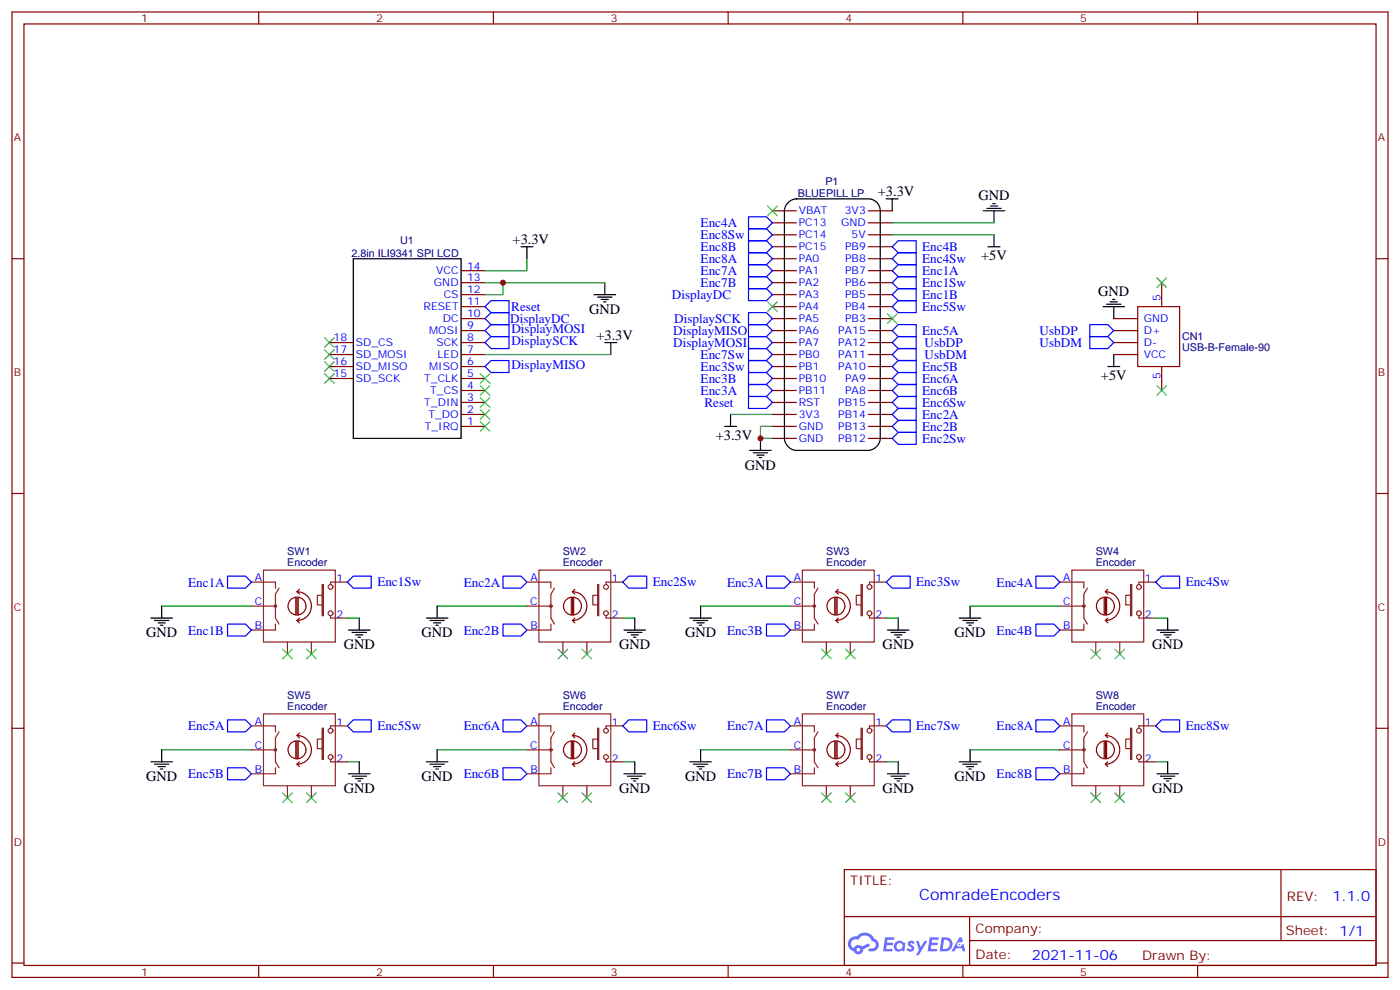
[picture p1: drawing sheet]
<svg xmlns="http://www.w3.org/2000/svg" width="412mm" height="292mm" viewBox="0 0 412 292" stroke-linecap="round" stroke-linejoin="round" font-family="sans-serif">
<g fill="none" stroke="#870000" stroke-width=".35">
<path d="M3.5 3.5h405.4v284.4h-405.4zM7.1 7.1h398.2v277.2h-398.2zM76.2 3.5v3.6M145.3 3.5v3.6M214.5 3.5v3.6M283.6 3.5v3.6M352.8 3.5v3.6M3.5 76.2h3.6M405.3 76.2h3.6M3.5 145.3h3.6M405.3 145.3h3.6M3.5 214.5h3.6"/>
<path d="M405.3 214.5h3.6M248.7 256.1h156.6v28.2h-156.6zM377.3 256.1v20.9M248.7 270h156.5M285.6 277h119.6M285.6 270v14.1M3.5 283.6h3.6M76.2 284.3v3.6M145.3 284.3v3.6M214.5 284.3v3.6M283.6 284.3v3.6M352.8 284.3v3.6"/>
<path d="M405.3 283.6h3.6"/>
</g>
<g fill="#5487ff">
<path d="M267.7 277.3a1.22 1.22 0 0 1 1.7 .3l-.4 .5a.47 .47 0 0 0-.3-.4 .47 .47 0 0 0-.5 .2l.1 .3a1.14 1.14 0 0 1 .8 1.7 1.14 1.14 0 0 1-1.9 0l-.2-.2 .5-.5 .7 .4a.29 .29 0 0 0 .3-.3 .29 .29 0 0 0-.2-.3 1.04 1.04 0 0 1-.6-1.7z"/>
<path d="M260.7 276h2.4l.3 .2-.2 .5-1.8 .1-.1 .8h1.5l.3 .4-.3 .4h-1.6l-.2 1.1h1.7l.2 .3-.2 .3-2.6 .1z"/>
<path d="M273.8 276h2.4l.3 .2-.1 .5-1.8 .1-.2 .8h1.6l.3 .4-.4 .4h-1.6l-.1 1.1h1.7l.2 .3-.2 .3-2.6 .1z"/>
<path d="M282.6 276.1h.7l.3 1.2-.6 .3a.69 .69 0 0 0-1 .3 .69 .69 0 0 0 .4 1 .69 .69 0 0 0 .9-.7l.5-.2 .6 2.2h-.8l-.2-.9h-1.8l-.5 .9h-.8z"/>
<path d="M269.8 277.1h.8l.6 1.8 1.1-1.8h.9l-2.6 4.2h-.8l.9-1.5z"/>
<path d="M277.4 276.1l-.6 4.1h1.3a2.11 2.11 0 0 0 2.5-2.1 2.11 2.11 0 0 0-2.5-2zM278.1 276.8a1.39 1.39 0 0 1 1.7 1.4 1.39 1.39 0 0 1-1.8 1.3h-.3z"/>
<path d="M263.7 277.7a1.54 1.54 0 0 0-.1 2.1 1.54 1.54 0 0 0 2.2 .2l.6 .2 .3-2.3-.2-.2-.4-.1a1.49 1.49 0 0 0-2.4 .1zM264 278.7a.94 .94 0 0 1 1.8 0 .94 .94 0 0 1-1.8 0z"/>
<path d="M250.4 276.4a2.18 2.18 0 0 0 1.1 3.7 1.44 1.44 0 0 0 1.6 1 1.44 1.44 0 0 0 1.2-1.5l2-1-.5-.8-1.9 1a1.47 1.47 0 0 0-2.4 .4 1.39 1.39 0 0 1-.7-1.9 1.39 1.39 0 0 1 2-.5 2.12 2.12 0 0 1 2.2-1.3 2.12 2.12 0 0 1 1.9 1.7 1.14 1.14 0 0 1 1.1 1.4 1.14 1.14 0 0 1-1.7 .8 .43 .43 0 0 0-.5 .3 .43 .43 0 0 0 .4 .5 1.98 1.98 0 0 0 2.5-1.2 1.98 1.98 0 0 0-1.2-2.5 3.1 3.1 0 0 0-5.3-.7l-.9 .1zM252.3 279.7a.55 .55 0 0 1 1.1 0 .55 .55 0 0 1-1.1 0z"/>
<circle cx="282.6" cy="278.1" r=".26"/>
</g>
<g fill="none" stroke="#870000" stroke-width=".35">
<path d="M135.8 79.7h7.1M227.5 79.7h7.1M227.5 62.1h7.1M227.5 65.6h7.1M227.5 69.1h7.1M227.5 72.7h7.1M227.5 76.2h7.1M255.8 79.7h7M255.8 62.1h7M255.8 65.6h7M255.8 69.1h7M255.8 72.7h7"/>
<path d="M255.8 76.2h7M135.8 97.4h7.1M135.8 93.8h7.1M135.8 90.3h7.1M135.8 86.8h7.1M135.8 83.3h7.1M227.5 97.4h7.1M227.5 93.8h7.1M227.5 90.3h7.1M227.5 86.8h7.1M227.5 83.3h7.1M255.8 97.4h7"/>
<path d="M255.8 93.8h7M255.8 90.3h7M255.8 86.8h7M255.8 83.3h7M328.1 97.4h7M328.1 93.8h7M335.1 90.3h12.4v17.7h-12.4zM342.2 83.3v7M97 111.5h7.1M97 108h7.1M97 104.4h7.1M97 100.9h7.1"/>
<path d="M135.8 118.5h7.1M135.8 115h7.1M135.8 111.5h7.1M135.8 108h7.1M135.8 104.4h7.1M135.8 100.9h7.1M227.5 118.5h7.1M227.5 115h7.1M227.5 111.5h7.1M227.5 108h7.1M227.5 104.4h7.1M227.5 100.9h7.1"/>
<path d="M255.8 118.5h7M255.8 115h7M255.8 111.5h7M255.8 108h7M255.8 104.4h7M255.8 100.9h7M328.1 104.4h7M328.1 100.9h7M342.2 108v7M135.8 125.6h7.1M135.8 122.1h7.1M227.5 125.6h7.1"/>
<path d="M227.5 122.1h7.1M227.5 129.1h7.1M255.8 125.6h7M255.8 122.1h7M255.8 129.1h7"/>
</g>
<g fill="none" stroke="#000" stroke-width=".35">
<path d="M232.2 59.6a3.6 3.6 0 0 1 2.4-1h21.2a3.5 3.5 0 0 1 3.5 3.5v67a3.8 3.8 0 0 1-3.5 3.5h-21.2a3.8 3.8 0 0 1-3.5-3.5v-67a3.5 3.5 0 0 1 1.1-2.5zM261.1 58.6h3.5M262.8 58.6v3.5M292.5 60h.7M104.1 76.2h31.7v52.9h-31.7zM153.5 72.7h3.5M155.2 72.7v3.5M289.6 62.1h6.4M290.7 61.4h4.2M291 72.7h3.6M291.7 60.7h2.2M292.8 62.1v3.5"/>
<path d="M292.8 69.1v3.6M175 86.8h6.3M176 87.5h4.3M177.1 88.2h2.1M177.8 88.9h.7M178.2 83.3v3.5M324.9 90.3h6.4M326 89.6h4.2M327 88.9h2.1M327.7 88.2h.7M328.1 90.3v3.5M178.2 100.9h3.5"/>
<path d="M179.9 100.9v3.5M326.3 108h3.5M328.1 104.4v3.6M213.4 125.6h3.6M215.2 122.1v3.5M220.8 132.6h6.4M221.9 133.3h4.2M223 134.1h2.1M223.7 134.8h.7M224 129.1v3.5M47.6 178.5v3.5M128.8 178.5v3.5"/>
<path d="M206.4 178.5v3.5M285.8 178.5v3.5M44.4 182h6.4M45.5 182.7h4.2M46.6 183.4h2.1M47.3 184.2h.7M102.7 185.6h6.3M103.7 186.3h4.2M104.8 187h2.1M105.5 187.7h.7M105.8 182v3.6M125.6 182h6.3"/>
<path d="M126.6 182.7h4.3M127.7 183.4h2.1M128.4 184.2h.7M183.8 185.6h6.3M184.9 186.3h4.2M185.9 187h2.1M186.6 187.7h.7M187 182v3.6M203.2 182h6.3M204.3 182.7h4.2M205.3 183.4h2.1M206 184.2h.7"/>
<path d="M261.4 185.6h6.4M262.5 186.3h4.2M263.5 187h2.1M264.2 187.7h.7M264.6 182v3.6M282.6 182h6.3M283.6 182.7h4.3M284.7 183.4h2.1M285.4 184.2h.7M340.8 185.6h6.3M341.8 186.3h4.3M342.9 187h2.1"/>
<path d="M343.6 187.7h.7M344 182v3.6M44.4 224.4h6.4M45.5 225.1h4.2M46.6 225.8h2.1M47.3 226.5h.7M47.6 220.8v3.6M102.7 227.9h6.3M103.7 228.6h4.2M104.8 229.3h2.1M105.5 230h.7M105.8 224.4v3.5"/>
<path d="M125.6 224.4h6.3M126.6 225.1h4.3M127.7 225.8h2.1M128.4 226.5h.7M128.8 220.8v3.6M183.8 227.9h6.3M184.9 228.6h4.2M185.9 229.3h2.1M186.6 230h.7M187 224.4v3.5M203.2 224.4h6.3M204.3 225.1h4.2"/>
<path d="M205.3 225.8h2.1M206 226.5h.7M206.4 220.8v3.6M261.4 227.9h6.4M262.5 228.6h4.2M263.5 229.3h2.1M264.2 230h.7M264.6 224.4v3.5M282.6 224.4h6.3M283.6 225.1h4.3M284.7 225.8h2.1M285.4 226.5h.7"/>
<path d="M285.8 220.8v3.6M340.8 227.9h6.3M341.8 228.6h4.3M342.9 229.3h2.1M343.6 230h.7M344 224.4v3.5"/>
</g>
<g fill="none" stroke="#008700" stroke-width=".35">
<path d="M155.2 76.2v3.5h-12.3M262.8 69.1h30M262.8 65.6h30M142.9 83.3h35.3M148.2 83.3v3.5h-5.3M142.9 104.4h37M215.2 122.1h12.3M227.5 125.6h-3.5v3.5h3.5M47.6 178.5h26.5M128.8 178.5h26.4M206.4 178.5h26.4M285.8 178.5h26.4"/>
<path d="M102.3 182h3.5M183.4 182h3.6M261.1 182h3.5M340.4 182h3.6M47.6 220.8h26.5M102.3 224.4h3.5M128.8 220.8h26.4M183.4 224.4h3.6M206.4 220.8h26.4M261.1 224.4h3.5M285.8 220.8h26.4M340.4 224.4h3.6"/>
</g>
<g fill="none" stroke="#00f" stroke-width=".35">
<path d="M220.5 63.9h5.3l1.7 1.7-1.7 1.8h-5.3zM220.5 67.4h5.3l1.7 1.7-1.7 1.8h-5.3zM220.5 70.9h5.3l1.7 1.8-1.7 1.7h-5.3zM220.5 74.4h5.3l1.7 1.8-1.7 1.8h-5.3zM220.5 78h5.3l1.7 1.7-1.7 1.8h-5.3zM262.8 76.2l1.8-1.8h5.3v3.6h-5.3zM262.8 79.7l1.8-1.7h5.3v3.5h-5.3zM262.8 72.7l1.8-1.8h5.3v3.5h-5.3zM142.9 97.4l1.7-1.8h5.3v3.5h-5.3zM142.9 93.8l1.7-1.7h5.3v3.5h-5.3zM142.9 90.3l1.7-1.8h5.3v3.6h-5.3zM220.5 85h5.3l1.7 1.8-1.7 1.7h-5.3z"/>
<path d="M220.5 99.1h5.3l1.7 1.8-1.7 1.8h-5.3zM220.5 95.6h5.3l1.7 1.8-1.7 1.7h-5.3zM220.5 92.1h5.3l1.7 1.7-1.7 1.8h-5.3zM220.5 81.5h5.3l1.7 1.8-1.7 1.7h-5.3zM262.8 97.4l1.8-1.8h5.3v3.5h-5.3zM262.8 90.3l1.8-1.8h5.3v3.6h-5.3zM262.8 83.3l1.8-1.8h5.3v3.5h-5.3zM262.8 86.8l1.8-1.8h5.3v3.5h-5.3zM321 95.6h5.3l1.8 1.8-1.8 1.7h-5.3zM321 99.1h5.3l1.8 1.8-1.8 1.8h-5.3zM142.9 100.9l1.7-1.8h5.3v3.6h-5.3zM142.9 108l1.7-1.8h5.3v3.5h-5.3z"/>
<path d="M220.5 106.2h5.3l1.7 1.8-1.7 1.7h-5.3zM220.5 109.7h5.3l1.7 1.8-1.7 1.7h-5.3zM220.5 113.2h5.3l1.7 1.8-1.7 1.8h-5.3zM220.5 102.7h5.3l1.7 1.7-1.7 1.8h-5.3zM220.5 116.8h5.3l1.7 1.7-1.7 1.8h-5.3zM262.8 108l1.8-1.8h5.3v3.5h-5.3zM262.8 111.5l1.8-1.8h5.3v3.5h-5.3zM262.8 115l1.8-1.8h5.3v3.6h-5.3zM262.8 118.5l1.8-1.7h5.3v3.5h-5.3zM262.8 100.9l1.8-1.8h5.3v3.6h-5.3zM262.8 104.4l1.8-1.7h5.3v3.5h-5.3zM262.8 129.1l1.8-1.7h5.3v3.5h-5.3z"/>
<path d="M262.8 125.6l1.8-1.8h5.3v3.6h-5.3zM262.8 122.1l1.8-1.8h5.3v3.5h-5.3zM67 169.7h5.3l1.8 1.7-1.8 1.8h-5.3zM102.3 171.4l1.8-1.7h5.3v3.5h-5.3zM148.2 169.7h5.3l1.7 1.7-1.7 1.8h-5.3zM183.4 171.4l1.8-1.7h5.3v3.5h-5.3zM225.8 169.7h5.3l1.7 1.7-1.7 1.8h-5.3zM261.1 171.4l1.7-1.7h5.3v3.5h-5.3zM305.2 169.7h5.2l1.8 1.7-1.8 1.8h-5.2zM340.4 171.4l1.8-1.7h5.3v3.5h-5.3zM67 183.8h5.3l1.8 1.8-1.8 1.7h-5.3zM148.2 183.8h5.3l1.7 1.8-1.7 1.7h-5.3z"/>
<path d="M225.8 183.8h5.3l1.7 1.8-1.7 1.7h-5.3zM305.2 183.8h5.2l1.8 1.8-1.8 1.7h-5.2zM67 212h5.3l1.8 1.8-1.8 1.7h-5.3zM102.3 213.8l1.8-1.8h5.3v3.5h-5.3zM148.2 212h5.3l1.7 1.8-1.7 1.7h-5.3zM183.4 213.8l1.8-1.8h5.3v3.5h-5.3zM225.8 212h5.3l1.7 1.8-1.7 1.7h-5.3zM261.1 213.8l1.7-1.8h5.3v3.5h-5.3zM305.2 212h5.2l1.8 1.8-1.8 1.7h-5.2zM340.4 213.8l1.8-1.8h5.3v3.5h-5.3zM67 226.1h5.3l1.8 1.8-1.8 1.8h-5.3zM148.2 226.1h5.3l1.7 1.8-1.7 1.8h-5.3z"/>
<path d="M225.8 226.1h5.3l1.7 1.8-1.7 1.8h-5.3zM305.2 226.1h5.2l1.8 1.8-1.8 1.8h-5.2z"/>
</g>
<g fill="none" stroke="#3c3" stroke-width=".35">
<path d="M226.1 60.7l2.9 2.8M229 60.7l-2.9 2.8M95.6 99.5l2.8 2.8M98.4 99.5l-2.8 2.8M226.1 88.9l2.9 2.8M229 88.9l-2.9 2.8M261.4 92.4l2.8 2.8M264.2 92.4l-2.8 2.8M340.8 81.8l2.8 2.9M343.6 81.8l-2.8 2.9M95.6 103l2.8 2.8M95.6 106.5l2.8 2.9"/>
<path d="M95.6 110.1l2.8 2.8M98.4 103l-2.8 2.8M98.4 106.5l-2.8 2.9M98.4 110.1l-2.8 2.8M141.5 113.6l2.8 2.8M141.5 117.1l2.8 2.8M141.5 110.1l2.8 2.8M144.3 113.6l-2.8 2.8M144.3 117.1l-2.8 2.8M144.3 110.1l-2.8 2.8M340.8 113.6l2.8 2.8M343.6 113.6l-2.8 2.8"/>
<path d="M141.5 120.7l2.8 2.8M141.5 124.2l2.8 2.8M144.3 120.7l-2.8 2.8M144.3 124.2l-2.8 2.8M83.3 191.2l2.8 2.8M86.1 191.2l-2.8 2.8M90.3 191.2l2.8 2.8M93.1 191.2l-2.8 2.8M164.4 191.2l2.8 2.8M167.2 191.2l-2.8 2.8M171.4 191.2l2.9 2.8M174.3 191.2l-2.9 2.8"/>
<path d="M242 191.2l2.8 2.8M244.8 191.2l-2.8 2.8M249.1 191.2l2.8 2.8M251.9 191.2l-2.8 2.8M321.4 191.2l2.8 2.8M324.2 191.2l-2.8 2.8M328.4 191.2l2.9 2.8M331.3 191.2l-2.9 2.8M83.3 233.5l2.8 2.9M86.1 233.5l-2.8 2.9M90.3 233.5l2.8 2.9M93.1 233.5l-2.8 2.9"/>
<path d="M164.4 233.5l2.8 2.9M167.2 233.5l-2.8 2.9M171.4 233.5l2.9 2.9M174.3 233.5l-2.9 2.9M242 233.5l2.8 2.9M244.8 233.5l-2.8 2.9M249.1 233.5l2.8 2.9M251.9 233.5l-2.8 2.9M321.4 233.5l2.8 2.9M324.2 233.5l-2.8 2.9M328.4 233.5l2.9 2.9M331.3 233.5l-2.9 2.9"/>
</g>
<g fill="none" stroke="#8c2424" stroke-width=".35">
<path d="M74.1 171.4h7v1.8M74.1 178.5h7M77.6 167.9h21.2v21.2h-21.2zM82.2 173.2l-1.1 1.8v7l1.1 1.8M94.9 172.2h.3v9.1h-.3zM94.9 175.3h-1.4v2.9h1.4M102.3 171.4h-4.9v.8M155.2 178.5h7.1M155.2 171.4h7.1v1.8M158.7 167.9h21.2v21.2h-21.2zM163.3 173.2l-1 1.8v7l1 1.8M176 172.2h.4v9.1h-.4z"/>
<path d="M176 175.3h-1.4v2.9h1.4M183.4 171.4h-4.9v.8M232.8 178.5h7.1M232.8 171.4h7.1v1.8M236.4 167.9h21.1v21.2h-21.1zM240.9 173.2l-1 1.8v7l1 1.8M253.6 172.2h.4v9.1h-.4zM253.6 175.3h-1.4v2.9h1.4M261.1 171.4h-5v.8M312.2 178.5h7.1M312.2 171.4h7.1v1.8M315.7 167.9h21.2v21.2h-21.2z"/>
<path d="M320.3 173.2l-1 1.8v7l1 1.8M333 172.2h.4v9.1h-.4zM333 175.3h-1.4v2.9h1.4M340.4 171.4h-4.9v.8M81.1 183.8v1.8h-7M84.7 189.1v3.5M91.7 189.1v3.5M97.4 181.3v.7h4.9M162.3 183.8v1.8h-7.1M165.8 189.1v3.5M172.9 189.1v3.5M178.5 181.3v.7h4.9"/>
<path d="M239.9 183.8v1.8h-7.1M243.4 189.1v3.5M250.5 189.1v3.5M256.1 181.3v.7h5M319.3 183.8v1.8h-7.1M322.8 189.1v3.5M329.8 189.1v3.5M335.5 181.3v.7h4.9M74.1 213.8h7v1.7M77.6 210.3h21.2v21.1h-21.2zM82.2 215.5l-1.1 1.8v7.1l1.1 1.7M94.9 214.5h.3v9.2h-.3z"/>
<path d="M94.9 217.7h-1.4v2.8h1.4M102.3 213.8h-4.9v.7M155.2 213.8h7.1v1.7M158.7 210.3h21.2v21.1h-21.2zM163.3 215.5l-1 1.8v7.1l1 1.7M176 214.5h.4v9.2h-.4zM176 217.7h-1.4v2.8h1.4M183.4 213.8h-4.9v.7M232.8 213.8h7.1v1.7M236.4 210.3h21.1v21.1h-21.1zM240.9 215.5l-1 1.8v7.1l1 1.7M253.6 214.5h.4v9.2h-.4z"/>
<path d="M253.6 217.7h-1.4v2.8h1.4M261.1 213.8h-5v.7M312.2 213.8h7.1v1.7M315.7 210.3h21.2v21.1h-21.2zM320.3 215.5l-1 1.8v7.1l1 1.7M333 214.5h.4v9.2h-.4zM333 217.7h-1.4v2.8h1.4M340.4 213.8h-4.9v.7M74.1 220.8h7M81.1 226.1v1.8h-7M84.7 231.4v3.5M91.7 231.4v3.5"/>
<path d="M97.4 223.7v.7h4.9M155.2 220.8h7.1M162.3 226.1v1.8h-7.1M165.8 231.4v3.5M172.9 231.4v3.5M178.5 223.7v.7h4.9M232.8 220.8h7.1M239.9 226.1v1.8h-7.1M243.4 231.4v3.5M250.5 231.4v3.5M256.1 223.7v.7h5M312.2 220.8h7.1"/>
<path d="M319.3 226.1v1.8h-7.1M322.8 231.4v3.5M329.8 231.4v3.5M335.5 223.7v.7h4.9"/>
<circle cx="81.1" cy="178.5" r=".35"/>
<circle cx="97.4" cy="172.9" r=".71"/>
<circle cx="162.3" cy="178.5" r=".35"/>
<circle cx="178.5" cy="172.9" r=".71"/>
<circle cx="239.9" cy="178.5" r=".35"/>
<circle cx="256.1" cy="172.9" r=".71"/>
<circle cx="319.3" cy="178.5" r=".35"/>
<circle cx="335.5" cy="172.9" r=".71"/>
<circle cx="97.4" cy="180.6" r=".71"/>
<circle cx="178.5" cy="180.6" r=".71"/>
<circle cx="256.1" cy="180.6" r=".71"/>
<circle cx="335.5" cy="180.6" r=".71"/>
<circle cx="97.4" cy="215.2" r=".71"/>
<circle cx="178.5" cy="215.2" r=".71"/>
<circle cx="256.1" cy="215.2" r=".71"/>
<circle cx="335.5" cy="215.2" r=".71"/>
<circle cx="81.1" cy="220.8" r=".35"/>
<circle cx="97.4" cy="223" r=".71"/>
<circle cx="162.3" cy="220.8" r=".35"/>
<circle cx="178.5" cy="223" r=".71"/>
<circle cx="239.9" cy="220.8" r=".35"/>
<circle cx="256.1" cy="223" r=".71"/>
<circle cx="319.3" cy="220.8" r=".35"/>
<circle cx="335.5" cy="223" r=".71"/>
</g>
<g fill="none" stroke="#850000" stroke-width=".35">
<path d="M87.1 176v5M87.5 174.3a4.2 4.2 0 0 1 4.2 4.2 4.2 4.2 0 0 1-4.2 4.2M87.5 176v5M87.5 174.3l.7 .7M87.8 176v5M88.2 173.6l-.7 .7M90.1 178.5a2.65 2.65 0 0 0-3.7-2.4 2.65 2.65 0 0 0-.6 4.4 2.65 2.65 0 0 0 4.2-1.3l.1-.6M168.3 176v5M168.6 174.3a4.2 4.2 0 0 1 4.3 4.2 4.2 4.2 0 0 1-4.3 4.2M168.6 176v5M168.6 174.3l.7 .7M169 176v5"/>
<path d="M169.3 173.6l-.7 .7M171.3 178.5a2.65 2.65 0 0 0-3.8-2.4 2.65 2.65 0 0 0-.6 4.4 2.65 2.65 0 0 0 4.3-1.3l.1-.6M245.9 176v5M246.2 174.3a4.2 4.2 0 0 1 4.3 4.2 4.2 4.2 0 0 1-4.3 4.2M246.2 176v5M246.2 174.3l.7 .7M246.6 176v5M246.9 173.6l-.7 .7M248.9 178.5a2.65 2.65 0 0 0-3.8-2.4 2.65 2.65 0 0 0-.6 4.4 2.65 2.65 0 0 0 4.3-1.3l.1-.6M325.3 176v5M325.6 174.3a4.2 4.2 0 0 1 4.2 4.2 4.2 4.2 0 0 1-4.2 4.2M325.6 176v5"/>
<path d="M325.6 174.3l.7 .7M326 176v5M326.3 173.6l-.7 .7M328.3 178.5a2.65 2.65 0 0 0-3.8-2.4 2.65 2.65 0 0 0-.6 4.4 2.65 2.65 0 0 0 4.3-1.3l.1-.6M87.5 182.7l.7 .7M88.2 182l-.7 .7M168.6 182.7l.7 .7M169.3 182l-.7 .7M246.2 182.7l.7 .7M246.9 182l-.7 .7M325.6 182.7l.7 .7M326.3 182l-.7 .7"/>
<path d="M87.1 218.4v4.9M87.5 216.6a4.2 4.2 0 0 1 4.2 4.2 4.2 4.2 0 0 1-4.2 4.3M87.5 218.4v4.9M87.5 216.6l.7 .7M87.8 218.4v4.9M88.2 215.9l-.7 .7M168.3 218.4v4.9M168.6 216.6a4.2 4.2 0 0 1 4.3 4.2 4.2 4.2 0 0 1-4.3 4.3M168.6 218.4v4.9M168.6 216.6l.7 .7M169 218.4v4.9M169.3 215.9l-.7 .7"/>
<path d="M245.9 218.4v4.9M246.2 216.6a4.2 4.2 0 0 1 4.3 4.2 4.2 4.2 0 0 1-4.3 4.3M246.2 218.4v4.9M246.2 216.6l.7 .7M246.6 218.4v4.9M246.9 215.9l-.7 .7M325.3 218.4v4.9M325.6 216.6a4.2 4.2 0 0 1 4.2 4.2 4.2 4.2 0 0 1-4.2 4.3M325.6 218.4v4.9M325.6 216.6l.7 .7M326 218.4v4.9M326.3 215.9l-.7 .7"/>
<path d="M87.5 225.1l.7 .7M88.2 224.4l-.7 .7M90.1 220.8a2.65 2.65 0 0 0-3.7-2.4 2.65 2.65 0 0 0-.6 4.5 2.65 2.65 0 0 0 4.2-1.4l.1-.5M168.6 225.1l.7 .7M169.3 224.4l-.7 .7M171.3 220.8a2.65 2.65 0 0 0-3.8-2.4 2.65 2.65 0 0 0-.6 4.5 2.65 2.65 0 0 0 4.3-1.4l.1-.5M246.2 225.1l.7 .7M246.9 224.4l-.7 .7M248.9 220.8a2.65 2.65 0 0 0-3.8-2.4 2.65 2.65 0 0 0-.6 4.5 2.65 2.65 0 0 0 4.3-1.4l.1-.5M325.6 225.1l.7 .7M326.3 224.4l-.7 .7M328.3 220.8a2.65 2.65 0 0 0-3.8-2.4 2.65 2.65 0 0 0-.6 4.5 2.65 2.65 0 0 0 4.3-1.4l.1-.5"/>
</g>
<g fill="#c00">
<circle cx="148.2" cy="83.3" r=".88"/>
<circle cx="224" cy="129.1" r=".88"/>
</g>
<text font-size="4.6" fill="#00f" x="270.8" y="265.1">ComradeEncoders</text>
<g font-size="4.2">
<text x="258.6" y="57.9">+3.3V</text>
<text x="288.2" y="58.9">GND</text>
<text x="151" y="72">+3.3V</text>
<text x="289" y="76.6">+5V</text>
<text x="323.5" y="87.1">GND</text>
<text x="173.6" y="92.4">GND</text>
<text x="175.7" y="100.2">+3.3V</text>
<text x="324.3" y="111.9">+5V</text>
<text x="210.8" y="129.6">+3.3V</text>
<text x="219.4" y="138.3">GND</text>
<text x="43" y="187.7">GND</text>
<text x="101.2" y="191.2">GND</text>
<text x="124.2" y="187.7">GND</text>
<text x="182.4" y="191.2">GND</text>
<text x="201.8" y="187.7">GND</text>
<text x="260" y="191.2">GND</text>
<text x="281.2" y="187.7">GND</text>
<text x="339.4" y="191.2">GND</text>
<text x="43" y="230">GND</text>
<text x="101.2" y="233.5">GND</text>
<text x="124.2" y="230">GND</text>
<text x="182.4" y="233.5">GND</text>
<text x="201.8" y="230">GND</text>
<text x="260" y="233.5">GND</text>
<text x="281.2" y="230">GND</text>
<text x="339.4" y="233.5">GND</text>
</g>
<g font-size="4.2" fill="#00f">
<text x="392.5" y="265.4">1.1.0</text>
<text x="304" y="282.7">2021-11-06</text>
</g>
<g font-size="3.9" fill="#00f">
<text x="206.4" y="66.9">Enc4A</text>
<text x="206.4" y="70.5">Enc8Sw</text>
<text x="206.4" y="74">Enc8B</text>
<text x="206.4" y="77.5">Enc8A</text>
<text x="271.7" y="77.5">Enc4Sw</text>
<text x="271.7" y="74">Enc4B</text>
<text x="206.4" y="81">Enc7A</text>
<text x="271.7" y="81">Enc1A</text>
<text x="197.9" y="88.1">DisplayDC</text>
<text x="206.4" y="84.6">Enc7B</text>
<text x="271.7" y="84.6">Enc1Sw</text>
<text x="271.7" y="88.1">Enc1B</text>
<text x="150.3" y="95.1">DisplayDC</text>
<text x="150.6" y="91.6">Reset</text>
<text x="198.6" y="95.1">DisplaySCK</text>
<text x="271.7" y="91.6">Enc5Sw</text>
<text x="150.6" y="98.1">DisplayMOSI</text>
<text x="150.6" y="101.6">DisplaySCK</text>
<text x="198.3" y="98.6">DisplayMISO</text>
<text x="271.7" y="98.7">Enc5A</text>
<text x="306.2" y="98.6">UsbDP</text>
<text x="198.3" y="102.1">DisplayMOSI</text>
<text x="206.4" y="105.7">Enc7Sw</text>
<text x="272.4" y="102.1">UsbDP</text>
<text x="272.4" y="105.7">UsbDM</text>
<text x="306.2" y="102.1">UsbDM</text>
<text x="150.6" y="108.7">DisplayMISO</text>
<text x="206.4" y="112.8">Enc3B</text>
<text x="206.4" y="109.3">Enc3Sw</text>
<text x="271.7" y="109.3">Enc5B</text>
<text x="271.7" y="112.8">Enc6A</text>
<text x="206.4" y="116.3">Enc3A</text>
<text x="207.5" y="119.8">Reset</text>
<text x="271.7" y="116.3">Enc6B</text>
<text x="271.7" y="119.8">Enc6Sw</text>
<text x="271.7" y="123.4">Enc2A</text>
<text x="271.7" y="130.4">Enc2Sw</text>
<text x="271.7" y="126.9">Enc2B</text>
<text x="55.5" y="172.8">Enc1A</text>
<text x="111.2" y="172.7">Enc1Sw</text>
<text x="136.6" y="172.8">Enc2A</text>
<text x="192.3" y="172.7">Enc2Sw</text>
<text x="214.2" y="172.8">Enc3A</text>
<text x="269.9" y="172.7">Enc3Sw</text>
<text x="293.6" y="172.8">Enc4A</text>
<text x="349.3" y="172.7">Enc4Sw</text>
<text x="55.4" y="186.9">Enc1B</text>
<text x="136.6" y="186.9">Enc2B</text>
<text x="214.2" y="186.9">Enc3B</text>
<text x="293.6" y="186.9">Enc4B</text>
<text x="55.5" y="215.1">Enc5A</text>
<text x="111.2" y="215">Enc5Sw</text>
<text x="136.6" y="215.1">Enc6A</text>
<text x="192.3" y="215">Enc6Sw</text>
<text x="214.2" y="215.1">Enc7A</text>
<text x="269.9" y="215">Enc7Sw</text>
<text x="293.6" y="215.1">Enc8A</text>
<text x="349.3" y="215">Enc8Sw</text>
<text x="55.4" y="229.2">Enc5B</text>
<text x="136.6" y="229.2">Enc6B</text>
<text x="214.2" y="229.2">Enc7B</text>
<text x="293.6" y="229.2">Enc8B</text>
</g>
<g font-size="3.9" fill="#800">
<text x="250.5" y="260.7">TITLE:</text>
<text x="379.1" y="265.4">REV:</text>
<text x="287.4" y="274.9">Company:</text>
<text x="378.7" y="275.5">Sheet: 1/1</text>
<text x="287.4" y="282.6">Date:</text>
<text x="336.4" y="282.7">Drawn By:</text>
</g>
<g font-size="3.2" fill="#800">
<text x="41.6" y="6.5">1</text>
<text x="110.8" y="6.5">2</text>
<text x="179.9" y="6.5">3</text>
<text x="249.1" y="6.5">4</text>
<text x="318.2" y="6.5">5</text>
<text x="4.1" y="41.6">A</text>
<text x="405.9" y="41.6">A</text>
<text x="4.1" y="110.8">B</text>
<text x="405.9" y="110.8">B</text>
<text x="4.1" y="179.9">C</text>
<text x="405.9" y="179.9">C</text>
<text x="4.1" y="249.1">D</text>
<text x="405.9" y="249.1">D</text>
<text x="41.6" y="287.3">1</text>
<text x="110.8" y="287.3">2</text>
<text x="179.9" y="287.3">3</text>
<text x="249.1" y="287.3">4</text>
<text x="318.2" y="287.3">5</text>
</g>
<g font-size="3.2" fill="#000080">
<text x="235" y="58">BLUEPILL LP</text>
<text x="243.1" y="54.6">P1</text>
<text x="117.8" y="72">U1</text>
<text x="103.6" y="75.6">2.8in ILI9341 SPI LCD</text>
<text x="348.2" y="100.3">CN1</text>
<text x="348.2" y="103.5">USB-B-Female-90</text>
<text x="84.6" y="166.8">Encoder</text>
<text x="84.6" y="163.5">SW1</text>
<text x="165.8" y="166.8">Encoder</text>
<text x="165.8" y="163.5">SW2</text>
<text x="243.4" y="166.8">Encoder</text>
<text x="243.4" y="163.5">SW3</text>
<text x="322.8" y="166.8">Encoder</text>
<text x="322.8" y="163.5">SW4</text>
<text x="84.6" y="209.1">Encoder</text>
<text x="84.6" y="205.9">SW5</text>
<text x="165.8" y="209.1">Encoder</text>
<text x="165.8" y="205.9">SW6</text>
<text x="243.4" y="209.1">Encoder</text>
<text x="243.4" y="205.9">SW7</text>
<text x="322.8" y="209.1">Encoder</text>
<text x="322.8" y="205.9">SW8</text>
</g>
<g font-size="3.2" fill="#00f">
<text x="235.3" y="63.1">VBAT</text>
<text x="248.9" y="63.1">3V3</text>
<text x="235.3" y="66.7">PC13</text>
<text x="235.3" y="70.2">PC14</text>
<text x="247.8" y="66.7">GND</text>
<text x="250.9" y="70.2">5V</text>
<text x="235.3" y="73.7">PC15</text>
<text x="235.3" y="77.3">PA0</text>
<text x="249" y="73.7">PB9</text>
<text x="249" y="77.3">PB8</text>
<text x="128.5" y="80.8">VCC</text>
<text x="137.6" y="82.9">13</text>
<text x="137.6" y="79.4">14</text>
<text x="235.3" y="80.8">PA1</text>
<text x="249" y="80.8">PB7</text>
<text x="127.8" y="84.3">GND</text>
<text x="130.7" y="87.8">CS</text>
<text x="137.6" y="90">11</text>
<text x="137.6" y="86.4">12</text>
<text x="235.3" y="84.3">PA2</text>
<text x="235.3" y="87.8">PA3</text>
<text x="249" y="84.3">PB6</text>
<text x="249" y="87.8">PB5</text>
<text x="341.8" y="88.5" transform="rotate(-90 341.8 88.5)">5</text>
<text x="124.8" y="91.4">RESET</text>
<text x="130.5" y="94.9">DC</text>
<text x="137.6" y="93.5">10</text>
<text x="235.3" y="91.4">PA4</text>
<text x="235.3" y="94.9">PA5</text>
<text x="249" y="91.4">PB4</text>
<text x="249" y="94.9">PB3</text>
<text x="336.9" y="94.9">GND</text>
<text x="98.3" y="100.5">18</text>
<text x="104.8" y="102">SD_CS</text>
<text x="126.4" y="98.4">MOSI</text>
<text x="128.5" y="102">SCK</text>
<text x="137.6" y="100.5">8</text>
<text x="137.6" y="97">9</text>
<text x="235.3" y="98.4">PA6</text>
<text x="235.3" y="102">PA7</text>
<text x="246.9" y="98.4">PA15</text>
<text x="246.9" y="102">PA12</text>
<text x="336.9" y="102">D-</text>
<text x="336.9" y="98.4">D+</text>
<text x="98.3" y="107.6">16</text>
<text x="98.3" y="104.1">17</text>
<text x="104.8" y="105.5">SD_MOSI</text>
<text x="128.9" y="105.5">LED</text>
<text x="137.6" y="107.6">6</text>
<text x="137.6" y="104.1">7</text>
<text x="235.3" y="105.5">PB0</text>
<text x="246.9" y="105.5">PA11</text>
<text x="336.9" y="105.5">VCC</text>
<text x="98.3" y="111.1">15</text>
<text x="104.8" y="112.5">SD_SCK</text>
<text x="104.8" y="109">SD_MISO</text>
<text x="125" y="112.5">T_CLK</text>
<text x="126.4" y="109">MISO</text>
<text x="137.6" y="111.1">5</text>
<text x="235.3" y="109">PB1</text>
<text x="235.3" y="112.5">PB10</text>
<text x="246.9" y="109">PA10</text>
<text x="249" y="112.5">PA9</text>
<text x="341.8" y="111.7" transform="rotate(-90 341.8 111.7)">5</text>
<text x="125" y="119.6">T_DIN</text>
<text x="126.8" y="116.1">T_CS</text>
<text x="137.6" y="118.2">3</text>
<text x="137.6" y="114.7">4</text>
<text x="235.3" y="116.1">PB11</text>
<text x="235.3" y="119.6">RST</text>
<text x="246.9" y="119.6">PB15</text>
<text x="249" y="116.1">PA8</text>
<text x="126.2" y="123.1">T_DO</text>
<text x="137.6" y="125.2">1</text>
<text x="137.6" y="121.7">2</text>
<text x="235.3" y="123.1">3V3</text>
<text x="246.9" y="123.1">PB14</text>
<text x="125.1" y="126.6">T_IRQ</text>
<text x="235.3" y="126.6">GND</text>
<text x="235.3" y="130.2">GND</text>
<text x="246.9" y="126.6">PB13</text>
<text x="246.9" y="130.2">PB12</text>
<text x="75.1" y="171.1">A</text>
<text x="99.1" y="171.4">1</text>
<text x="156.2" y="171.1">A</text>
<text x="180.3" y="171.4">1</text>
<text x="233.8" y="171.1">A</text>
<text x="257.9" y="171.4">1</text>
<text x="313.2" y="171.1">A</text>
<text x="337.3" y="171.4">1</text>
<text x="75" y="178.2">C</text>
<text x="156.2" y="178.2">C</text>
<text x="233.8" y="178.2">C</text>
<text x="313.2" y="178.2">C</text>
<text x="75.1" y="185.2">B</text>
<text x="99.1" y="182">2</text>
<text x="156.2" y="185.2">B</text>
<text x="180.3" y="182">2</text>
<text x="233.8" y="185.2">B</text>
<text x="257.9" y="182">2</text>
<text x="313.2" y="185.2">B</text>
<text x="337.3" y="182">2</text>
<text x="75.1" y="213.4">A</text>
<text x="99.1" y="213.8">1</text>
<text x="156.2" y="213.4">A</text>
<text x="180.3" y="213.8">1</text>
<text x="233.8" y="213.4">A</text>
<text x="257.9" y="213.8">1</text>
<text x="313.2" y="213.4">A</text>
<text x="337.3" y="213.8">1</text>
<text x="75" y="220.5">C</text>
<text x="156.2" y="220.5">C</text>
<text x="233.8" y="220.5">C</text>
<text x="313.2" y="220.5">C</text>
<text x="75.1" y="227.5">B</text>
<text x="99.1" y="224.4">2</text>
<text x="156.2" y="227.5">B</text>
<text x="180.3" y="224.4">2</text>
<text x="233.8" y="227.5">B</text>
<text x="257.9" y="224.4">2</text>
<text x="313.2" y="227.5">B</text>
<text x="337.3" y="224.4">2</text>
</g>
</svg>
